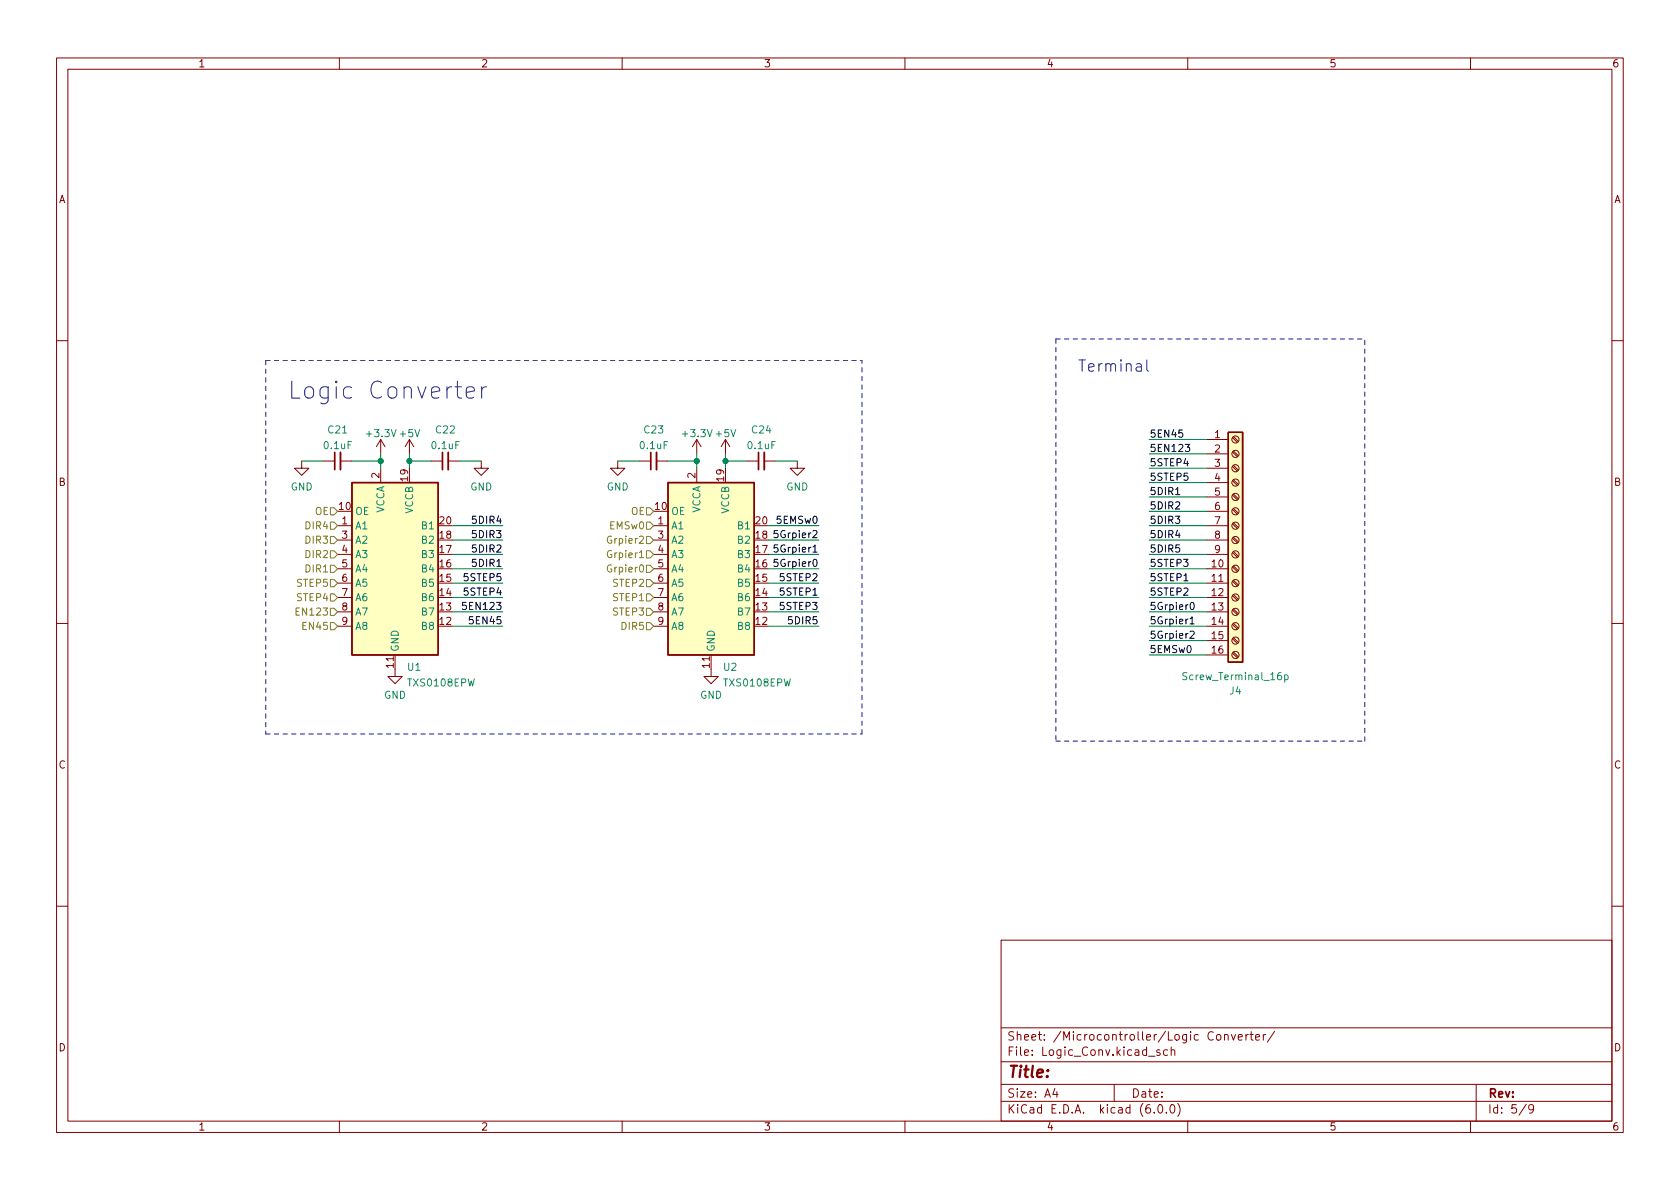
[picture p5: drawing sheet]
<svg xmlns="http://www.w3.org/2000/svg" width="297mm" height="210mm" viewBox="0 0 297 210" stroke-linecap="round" stroke-linejoin="round" font-family="sans-serif">
<g fill="none" stroke="#840000" stroke-width=".18">
<path d="M10 10.2h277v190.1h-277zM12 12.2h273v186.1h-273zM60 10.2v2M110 10.2v2M160 10.2v2M210 10.2v2M260 10.2v2M10 60.2h2M67.3 77.7l-.8 1.3M67.3 77.7v2.6M67.3 77.7l.8 1.3M72.4 77.7l-.8 1.3"/>
<path d="M72.4 77.7v2.6M72.4 77.7l.8 1.3M123.2 77.7v2.6M123.2 77.7l-.8 1.3M123.2 77.7l.8 1.3M128.3 77.7l-.8 1.3M128.3 77.7v2.6M128.3 77.7l.7 1.3M213.4 77.7h3.8M217.9 79.9l.9 .9M217.9 77.4l.9 .8M218.1 79.8l.8 .8"/>
<path d="M218.1 77.2l.8 .8M285 60.2h2M53.3 81.5v1.3h1.3l-1.3 1.3-1.2-1.3h1.2M57.1 81.5h2.1M59.7 93h2.5M59.7 95.5h2.5M59.7 98h2.5M60.2 81.5h2M67.3 82.8v2.5M76.2 81.5h2M79.2 81.5h2.1M85.1 81.5v1.3h1.3l-1.3 1.3-1.3-1.3h1.3"/>
<path d="M109.2 81.5v1.3h1.3l-1.3 1.3-1.3-1.3h1.3M113 81.5h2.1M115.6 93h2.5M115.6 95.5h2.5M115.6 98h2.5M116.1 81.5h2M123.2 82.8v2.5M132.1 81.5h2M135.1 81.5h2.1M141 81.5v1.3h1.2l-1.2 1.3-1.3-1.3h1.3M213.4 80.3h3.8M213.4 82.8h3.8"/>
<path d="M213.4 85.3h3.8M213.4 87.9h3.8M213.4 90.4h3.8M213.4 93h3.8M213.4 95.5h3.8M213.4 98h3.8M217.9 97.7l.9 .8M217.9 95.2l.9 .8M217.9 92.6l.9 .9M217.9 90.1l.9 .8M217.9 87.5l.9 .9M217.9 85l.9 .8"/>
<path d="M217.9 82.5l.9 .8M218.1 97.5l.8 .9M218.1 95l.8 .8M218.1 92.5l.8 .8M218.1 89.9l.8 .8M218.1 87.4l.8 .8M218.1 84.8l.8 .9M218.1 82.3l.8 .8M10 110.2h2M59.7 100.6h2.5M59.7 103.1h2.5M59.7 105.7h2.5"/>
<path d="M59.7 108.2h2.5M59.7 110.7h2.5M69.8 115.8v3.8h1.3l-1.3 1.3-1.2-1.3h1.2M115.6 100.6h2.5M115.6 103.1h2.5M115.6 105.7h2.5M115.6 108.2h2.5M115.6 110.7h2.5M125.7 115.8v3.8h1.3l-1.3 1.3-1.2-1.3h1.2M213.4 100.6h3.8M213.4 103.1h3.8M213.4 105.7h3.8"/>
<path d="M213.4 108.2h3.8M213.4 110.7h3.8M213.4 113.3h3.8M213.4 115.8h3.8M217.9 115.5l.9 .8M217.9 112.9l.9 .9M217.9 110.4l.9 .8M217.9 107.9l.9 .8M217.9 105.3l.9 .9M217.9 102.8l.9 .8M217.9 100.2l.9 .9M218.1 115.3l.8 .8"/>
<path d="M218.1 112.8l.8 .8M218.1 110.2l.8 .9M218.1 107.7l.8 .8M218.1 105.2l.8 .8M218.1 102.6l.8 .8M218.1 100.1l.8 .8M285 110.2h2M10 160.2h2M177 166.3h108v32h-108zM285 160.2h2M60 198.3v2M110 198.3v2"/>
<path d="M160 198.3v2M177 194.8h108M177 191.8h108M177 187.8h108M177 181.8h108M186.5 192.5l-.4 1h1M186.9 193v1M197 191.8v3M203.1 186.8h1.1M204.1 196.7v.1M204.9 195.4l.2-.1a.81 .81 0 0 1 .6 .7 .81 .81 0 0 1-.3 .8h-.2a.81 .81 0 0 1-.6-.6 .81 .81 0 0 1 .3-.8zM205.1 185.7l-.4-.1-.2 .2 .1 .3 .5 .1v.4h-.6"/>
<path d="M206.2 196.7v.1M206.4 185.7l-.4-.1-.3 .3v.4l.2 .3h.5M207.1 195.4l.1-.1a.81 .81 0 0 1 .6 .7 .81 .81 0 0 1-.3 .8h-.1a.81 .81 0 0 1-.6-.6 .81 .81 0 0 1 .3-.8zM207.1 185.8l.2-.2 .3 .1 .1 .9M207.1 185.1v1.5M208.2 195.1a1.72 1.72 0 0 1 0 2.3M210 198.3v2M215.1 183.1l.3-.2 .4 .2 .1 .5-.2 .3h-.3l-.3-.1zM216.5 183.1l.2-.2 .4 .1v.9M216.5 182.9v1M217.7 182.9l.4 1 .3-1M218.9 183.4l.7-.1v-.3l-.5-.1-.2 .2 .1 .8h.6"/>
<path d="M220.3 182.9v1M220.7 182.9l-.3 .1-.1 .2M221 182.9h.6M221.2 182.4v1.3l.4 .2M222 183.4l.7-.1-.1-.3-.4-.1-.2 .2 .1 .8h.5M223.4 182.9v1M223.8 182.9l-.3 .1-.1 .2M225.4 182.4l-1.3 1.9M260 198.3v2M261 191.8v6.5M269.9 195.3l-1.3 1.9M271.2 196l-.3 .3h-.3l-.3-.3 .1-.6 .5-.1 .2 .2a.99 .99 0 0 1-.4 1.3h-.3"/>
<circle cx="218.4" cy="77.7" r=".63"/>
<circle cx="218.4" cy="90.4" r=".63"/>
<circle cx="218.4" cy="82.8" r=".63"/>
<circle cx="218.4" cy="98" r=".63"/>
<circle cx="218.4" cy="93" r=".63"/>
<circle cx="218.4" cy="87.9" r=".63"/>
<circle cx="218.4" cy="80.3" r=".63"/>
<circle cx="218.4" cy="95.5" r=".63"/>
<circle cx="218.4" cy="85.3" r=".63"/>
<circle cx="218.4" cy="115.8" r=".63"/>
<circle cx="218.4" cy="108.2" r=".63"/>
<circle cx="218.4" cy="110.7" r=".63"/>
<circle cx="218.4" cy="105.7" r=".63"/>
<circle cx="218.4" cy="103.1" r=".63"/>
<circle cx="218.4" cy="113.3" r=".63"/>
<circle cx="218.4" cy="100.6" r=".63"/>
</g>
<g fill="#ffffc2" stroke="#ffffc2" stroke-width=".18">
<path d="M217.2 76.4h2.5v40.7h-2.5z"/>
<path d="M62.2 85.3h15.3v30.5h-15.3z"/>
<path d="M118.1 85.3h15.2v30.5h-15.2z"/>
</g>
<path d="M217.2 76.4h2.5v40.7h-2.5zM62.2 85.3h15.3v30.5h-15.3zM118.1 85.3h15.2v30.5h-15.2z" fill="none" stroke="#840000" stroke-width=".25"/>
<path d="M227.1 119.4h.4l.3 .2-.2 .5h-.5M227.1 119.4v1.2" fill="none" stroke="#008484" stroke-width=".18"/>
<path d="M60.2 80v3.1M79.2 80v3.1M116.1 80v3.1M135.1 80v3.1" fill="none" stroke="#840000" stroke-width=".33"/>
<path d="M59.2 80v3.1M78.2 80v3.1M115.1 80v3.1M134.1 80v3.1" fill="none" stroke="#840000" stroke-width=".3"/>
<g fill="none" stroke="#848400" stroke-width=".18">
<path d="M58.4 92.3h.7l.6 .7-.6 .6h-.7zM58.4 89.8h.7l.6 .6-.6 .7h-.7zM58.4 94.9h.7l.6 .6-.6 .6h-.7zM58.4 97.4h.7l.6 .6-.6 .7h-.7zM58.4 99.9h.7l.6 .7-.6 .6h-.7zM114.3 94.9h.6l.7 .6-.7 .6h-.6zM114.3 97.4h.6l.7 .6-.7 .7h-.6zM114.3 92.3h.6l.7 .7-.7 .6h-.6zM114.3 99.9h.6l.7 .7-.7 .6h-.6zM114.3 89.8h.6l.7 .6-.7 .7h-.6zM52.3 108.1h.5M53 107.5h-.7v1.3h.7"/>
<path d="M58.4 107.6h.7l.6 .6-.6 .6h-.7zM58.4 110.1h.7l.6 .6-.6 .7h-.7zM58.4 105h.7l.6 .7-.6 .6h-.7zM58.4 102.5h.7l.6 .6-.6 .7h-.7zM114.3 110.1h.6l.7 .6-.7 .7h-.6zM114.3 102.5h.6l.7 .6-.7 .7h-.6zM114.3 105h.6l.7 .7-.7 .6h-.6zM114.3 107.6h.6l.7 .6-.7 .6h-.6z"/>
</g>
<path d="M209.6 78.6h.8l-.5 .5 .4 .1v.5l-.2 .1-.5-.1M137.5 93.8h-.6l-.1 .6 .2-.1 .4 .1 .2 .1-.1 .5-.2 .1-.5-.1M137.5 98.9h-.6l-.1 .6 .2-.1h.4l.2 .2-.1 .4-.2 .2-.5-.2M137.5 96.4h-.6l-.1 .6 .2-.2 .4 .1 .2 .2-.1 .4-.2 .1-.5-.1M207.9 87.5h.7M82.4 106.5h-.6l-.1 .6 .2-.1 .5 .1 .1 .1-.1 .5-.2 .1-.5-.1M210.4 111.7l.5-.1 .2 .4-.7 .9h.7M210.4 109.4l.4-.3v1.2M210.4 110.3h.7M210.6 106.6l.1-.1a.68 .68 0 0 1 .5 .7 .68 .68 0 0 1-.5 .6 .84 .84 0 0 1-.1-1.2z" fill="none" stroke="#000" stroke-width=".18"/>
<path d="M82.4 69.4l1.5-.3-.2-.6-.3-.1h-.5l-.3 .1-.2 .3v1.2l.2 .3 .3 .1h.5l.3-.1M85.2 68.4v2M86 68.4a.77 .77 0 0 0-.8 .6M202.8 63.6v1.8l.3 .2" fill="none" stroke="#0000c2" stroke-width=".18"/>
<path d="M186.7 59.9h54.6M186.7 59.9v71.2M47 63.7v66.1M47 63.7h105.4M47 129.8h105.4M152.4 129.8v-66.1M186.7 131.1h54.6M241.3 131.1v-71.2" fill="none" stroke="#0000c2" stroke-width=".18" stroke-dasharray=".8 .8"/>
<g fill="none" stroke="#008400" stroke-width=".18">
<path d="M203.2 77.7h10.2M53.3 81.5h3.8M62.2 81.5h5.1M67.3 80.3v2.5M72.4 81.5h3.8M72.4 80.3v2.5M80 98h8.9M80 93h8.9M80 95.5h8.9M81.3 81.5h3.8M109.2 81.5h3.8M118.1 81.5h5.1"/>
<path d="M123.2 80.3v2.5M128.3 80.3v2.5M128.3 81.5h3.8M135.9 98h8.9M135.9 93h8.9M135.9 95.5h8.9M137.2 81.5h3.8M203.2 98h10.2M203.2 87.9h10.2M203.2 90.4h10.2M203.2 93h10.2M203.2 95.5h10.2"/>
<path d="M203.2 82.8h10.2M203.2 85.3h10.2M203.2 80.3h10.2M80 108.2h8.9M80 100.6h8.9M80 105.7h8.9M80 103.1h8.9M80 110.7h8.9M135.9 108.2h8.9M135.9 100.6h8.9M135.9 105.7h8.9M135.9 103.1h8.9"/>
<path d="M135.9 110.7h8.9M203.2 108.2h10.2M203.2 100.6h10.2M203.2 105.7h10.2M203.2 103.1h10.2M203.2 110.7h10.2M203.2 115.8h10.2M203.2 113.3h10.2"/>
</g>
<g fill="#008400" stroke="#008400" stroke-width=".18">
<circle cx="128.3" cy="81.5" r=".46"/>
<circle cx="72.4" cy="81.5" r=".46"/>
<circle cx="67.3" cy="81.5" r=".46"/>
<circle cx="123.2" cy="81.5" r=".46"/>
</g>
<text font-size="4.2" fill="#0000c2" x="50.8" y="70.5">Logic Converter</text>
<text font-size="2.8" fill="#0000c2" x="190.5" y="65.7">Terminal</text>
<text font-size="2.8" fill="#840000" x="178" y="190.6">Title:</text>
<g font-size="2.1" fill="#840000">
<text x="178" y="184">Sheet: /Microcontroller/Logic Converter/</text>
<text x="178" y="186.7">File: Logic_Conv.kicad_sch</text>
<text x="178" y="196.9">KiCad E.D.A. kicad (6.0.0)</text>
<text x="178" y="194.1">Size: A4</text>
<text x="200" y="194.1">Date:</text>
<text x="263" y="194.1">Rev:</text>
<text x="263" y="196.9">Id: 5/9</text>
</g>
<g font-size="1.8" fill="#840000">
<text x="35" y="11.9">1</text>
<text x="85" y="11.9">2</text>
<text x="135" y="11.9">3</text>
<text x="185" y="11.9">4</text>
<text x="235" y="11.9">5</text>
<text x="285" y="11.9">6</text>
<text x="10.3" y="35.9">A</text>
<text x="285.3" y="35.9">A</text>
<text x="214.8" y="77.5">1</text>
<text x="214.8" y="80">2</text>
<text x="214.8" y="82.5">3</text>
<text x="10.3" y="85.9">B</text>
<text x="67.1" y="84.6" transform="rotate(-90 67.1 84.6)">2</text>
<text x="72.1" y="85.1" transform="rotate(-90 72.1 85.1)">19</text>
<text x="122.9" y="84.6" transform="rotate(-90 122.9 84.6)">2</text>
<text x="128" y="85.1" transform="rotate(-90 128 85.1)">19</text>
<text x="214.8" y="85.1">4</text>
<text x="214.8" y="87.6">5</text>
<text x="285.3" y="85.9">B</text>
<text x="60" y="90.2">10</text>
<text x="60.5" y="92.7">1</text>
<text x="60.5" y="95.2">3</text>
<text x="77.8" y="95.2">18</text>
<text x="77.8" y="92.7">20</text>
<text x="115.9" y="90.2">10</text>
<text x="116.3" y="92.7">1</text>
<text x="116.3" y="95.2">3</text>
<text x="133.6" y="95.2">18</text>
<text x="133.6" y="92.7">20</text>
<text x="214.8" y="90.2">6</text>
<text x="214.8" y="92.7">7</text>
<text x="214.8" y="95.2">8</text>
<text x="60.5" y="97.8">4</text>
<text x="60.5" y="100.3">5</text>
<text x="77.8" y="100.3">16</text>
<text x="77.8" y="97.8">17</text>
<text x="116.3" y="97.8">4</text>
<text x="116.3" y="100.3">5</text>
<text x="133.6" y="100.3">16</text>
<text x="133.6" y="97.8">17</text>
<text x="214.3" y="100.3">10</text>
<text x="214.8" y="97.8">9</text>
<text x="60.5" y="102.9">6</text>
<text x="60.5" y="105.4">7</text>
<text x="60.5" y="107.9">8</text>
<text x="77.8" y="107.9">13</text>
<text x="77.8" y="105.4">14</text>
<text x="77.8" y="102.9">15</text>
<text x="116.3" y="102.9">6</text>
<text x="116.3" y="105.4">7</text>
<text x="116.3" y="107.9">8</text>
<text x="133.6" y="107.9">13</text>
<text x="133.6" y="105.4">14</text>
<text x="133.6" y="102.9">15</text>
<text x="214.3" y="102.9">11</text>
<text x="214.3" y="105.4">12</text>
<text x="214.3" y="107.9">13</text>
<text x="60.5" y="110.5">9</text>
<text x="77.8" y="110.5">12</text>
<text x="116.3" y="110.5">9</text>
<text x="133.6" y="110.5">12</text>
<text x="214.3" y="110.5">14</text>
<text x="214.3" y="113">15</text>
<text x="69.6" y="118.1" transform="rotate(-90 69.6 118.1)">11</text>
<text x="125.5" y="118.1" transform="rotate(-90 125.5 118.1)">11</text>
<text x="214.3" y="115.6">16</text>
<text x="10.3" y="135.9">C</text>
<text x="285.3" y="135.9">C</text>
<text x="10.3" y="185.9">D</text>
<text x="285.3" y="185.9">D</text>
<text x="35" y="199.9">1</text>
<text x="85" y="199.9">2</text>
<text x="135" y="199.9">3</text>
<text x="185" y="199.9">4</text>
<text x="235" y="199.9">5</text>
<text x="285" y="199.9">6</text>
</g>
<g font-size="1.8" fill="#008484">
<text x="58.1" y="76.6">C21</text>
<text x="65" y="77.3">+3.3V +5V</text>
<text x="77.1" y="76.6">C22</text>
<text x="114" y="76.6">C23</text>
<text x="120.9" y="77.3">+3.3V +5V</text>
<text x="133" y="76.6">C24</text>
<text x="57.4" y="79.4">0.1uF</text>
<text x="76.4" y="79.4">0.1uF</text>
<text x="113.3" y="79.4">0.1uF</text>
<text x="132.3" y="79.4">0.1uF</text>
<text x="51.4" y="86.7">GND</text>
<text x="83.1" y="86.7">GND</text>
<text x="107.3" y="86.7">GND</text>
<text x="139" y="86.7">GND</text>
<text x="62.7" y="93.6">A1</text>
<text x="62.7" y="91.1">OE</text>
<text x="67.9" y="90.9" transform="rotate(-90 67.9 90.9)">VCCA</text>
<text x="73" y="90.9" transform="rotate(-90 73 90.9)">VCCB</text>
<text x="74.7" y="93.6">B1</text>
<text x="118.6" y="93.6">A1</text>
<text x="118.6" y="91.1">OE</text>
<text x="123.8" y="90.9" transform="rotate(-90 123.8 90.9)">VCCA</text>
<text x="128.9" y="90.9" transform="rotate(-90 128.9 90.9)">VCCB</text>
<text x="130.6" y="93.6">B1</text>
<text x="62.7" y="96.1">A2</text>
<text x="62.7" y="98.7">A3</text>
<text x="62.7" y="101.2">A4</text>
<text x="74.7" y="101.2">B4</text>
<text x="74.7" y="98.7">B3</text>
<text x="74.7" y="96.1">B2</text>
<text x="118.6" y="96.1">A2</text>
<text x="118.6" y="98.7">A3</text>
<text x="118.6" y="101.2">A4</text>
<text x="130.6" y="101.2">B4</text>
<text x="130.6" y="98.7">B3</text>
<text x="130.6" y="96.1">B2</text>
<text x="62.7" y="103.8">A5</text>
<text x="62.7" y="106.3">A6</text>
<text x="74.7" y="106.3">B6</text>
<text x="74.7" y="103.8">B5</text>
<text x="118.6" y="103.8">A5</text>
<text x="118.6" y="106.3">A6</text>
<text x="130.6" y="106.3">B6</text>
<text x="130.6" y="103.8">B5</text>
<text x="62.7" y="108.8">A7</text>
<text x="62.7" y="111.4">A8</text>
<text x="74.7" y="111.4">B8</text>
<text x="74.7" y="108.8">B7</text>
<text x="118.6" y="108.8">A7</text>
<text x="118.6" y="111.4">A8</text>
<text x="130.6" y="111.4">B8</text>
<text x="130.6" y="108.8">B7</text>
<text x="70.5" y="115.3" transform="rotate(-90 70.5 115.3)">GND</text>
<text x="72.1" y="118.6">U1</text>
<text x="126.4" y="115.3" transform="rotate(-90 126.4 115.3)">GND</text>
<text x="128" y="118.6">U2</text>
<text x="67.9" y="123.6">GND</text>
<text x="72.3" y="121.4">TXS0108EPW</text>
<text x="123.8" y="123.6">GND</text>
<text x="128.2" y="121.4">TXS0108EPW</text>
<text x="209.6" y="120.3">Screw_Terminal_16p</text>
<text x="217.5" y="122.8">J4</text>
</g>
<g font-size="1.8">
<text x="203.2" y="77.4">5EN45</text>
<text x="203.2" y="82.4">5STEP4</text>
<text x="203.2" y="79.9">5EN123</text>
<text x="203.2" y="85">5STEP5</text>
<text x="203.2" y="87.5">5DIR1</text>
<text x="83.9" y="92.6">5DIR4</text>
<text x="83.9" y="95.1">5DIR3</text>
<text x="137.5" y="95.1">5Grpier2</text>
<text x="137.6" y="92.6">5EMSw0</text>
<text x="203.2" y="90.1">5DIR2</text>
<text x="203.2" y="95.1">5DIR4</text>
<text x="203.2" y="92.6">5DIR3</text>
<text x="83.9" y="100.2">5DIR1</text>
<text x="83.9" y="97.7">5DIR2</text>
<text x="137.5" y="100.2">5Grpier0</text>
<text x="137.5" y="97.7">5Grpier1</text>
<text x="203.2" y="100.2">5STEP3</text>
<text x="203.2" y="97.7">5DIR5</text>
<text x="82.3" y="105.3">5STEP4</text>
<text x="82.3" y="102.8">5STEP5</text>
<text x="82.5" y="107.8">5EN123</text>
<text x="138.2" y="107.8">5STEP3</text>
<text x="138.2" y="102.8">5STEP2</text>
<text x="138.2" y="105.3">5STEP1</text>
<text x="203.2" y="107.8">5Grpier0</text>
<text x="203.2" y="105.3">5STEP2</text>
<text x="203.2" y="102.8">5STEP1</text>
<text x="83.5" y="110.4">5EN45</text>
<text x="139.8" y="110.4">5DIR5</text>
<text x="203.2" y="112.9">5Grpier2</text>
<text x="203.2" y="110.4">5Grpier1</text>
<text x="203.2" y="115.5">5EMSw0</text>
</g>
<g font-size="1.8" fill="#848400">
<text x="54.2" y="93.6">DIR4</text>
<text x="55.7" y="91.1">OE</text>
<text x="107.9" y="93.6">EMSw0</text>
<text x="111.6" y="91.1">OE</text>
<text x="54.2" y="96.1">DIR3</text>
<text x="54.2" y="98.7">DIR2</text>
<text x="54.2" y="101.2">DIR1</text>
<text x="107.8" y="96.1">Grpier2</text>
<text x="107.8" y="98.7">Grpier1</text>
<text x="107.8" y="101.2">Grpier0</text>
<text x="52.6" y="106.3">STEP4</text>
<text x="52.6" y="103.8">STEP5</text>
<text x="108.5" y="103.8">STEP2</text>
<text x="108.5" y="106.3">STEP1</text>
<text x="52.8" y="108.8">EN123</text>
<text x="53.8" y="111.4">EN45</text>
<text x="108.5" y="108.8">STEP3</text>
<text x="110.1" y="111.4">DIR5</text>
</g>
</svg>
